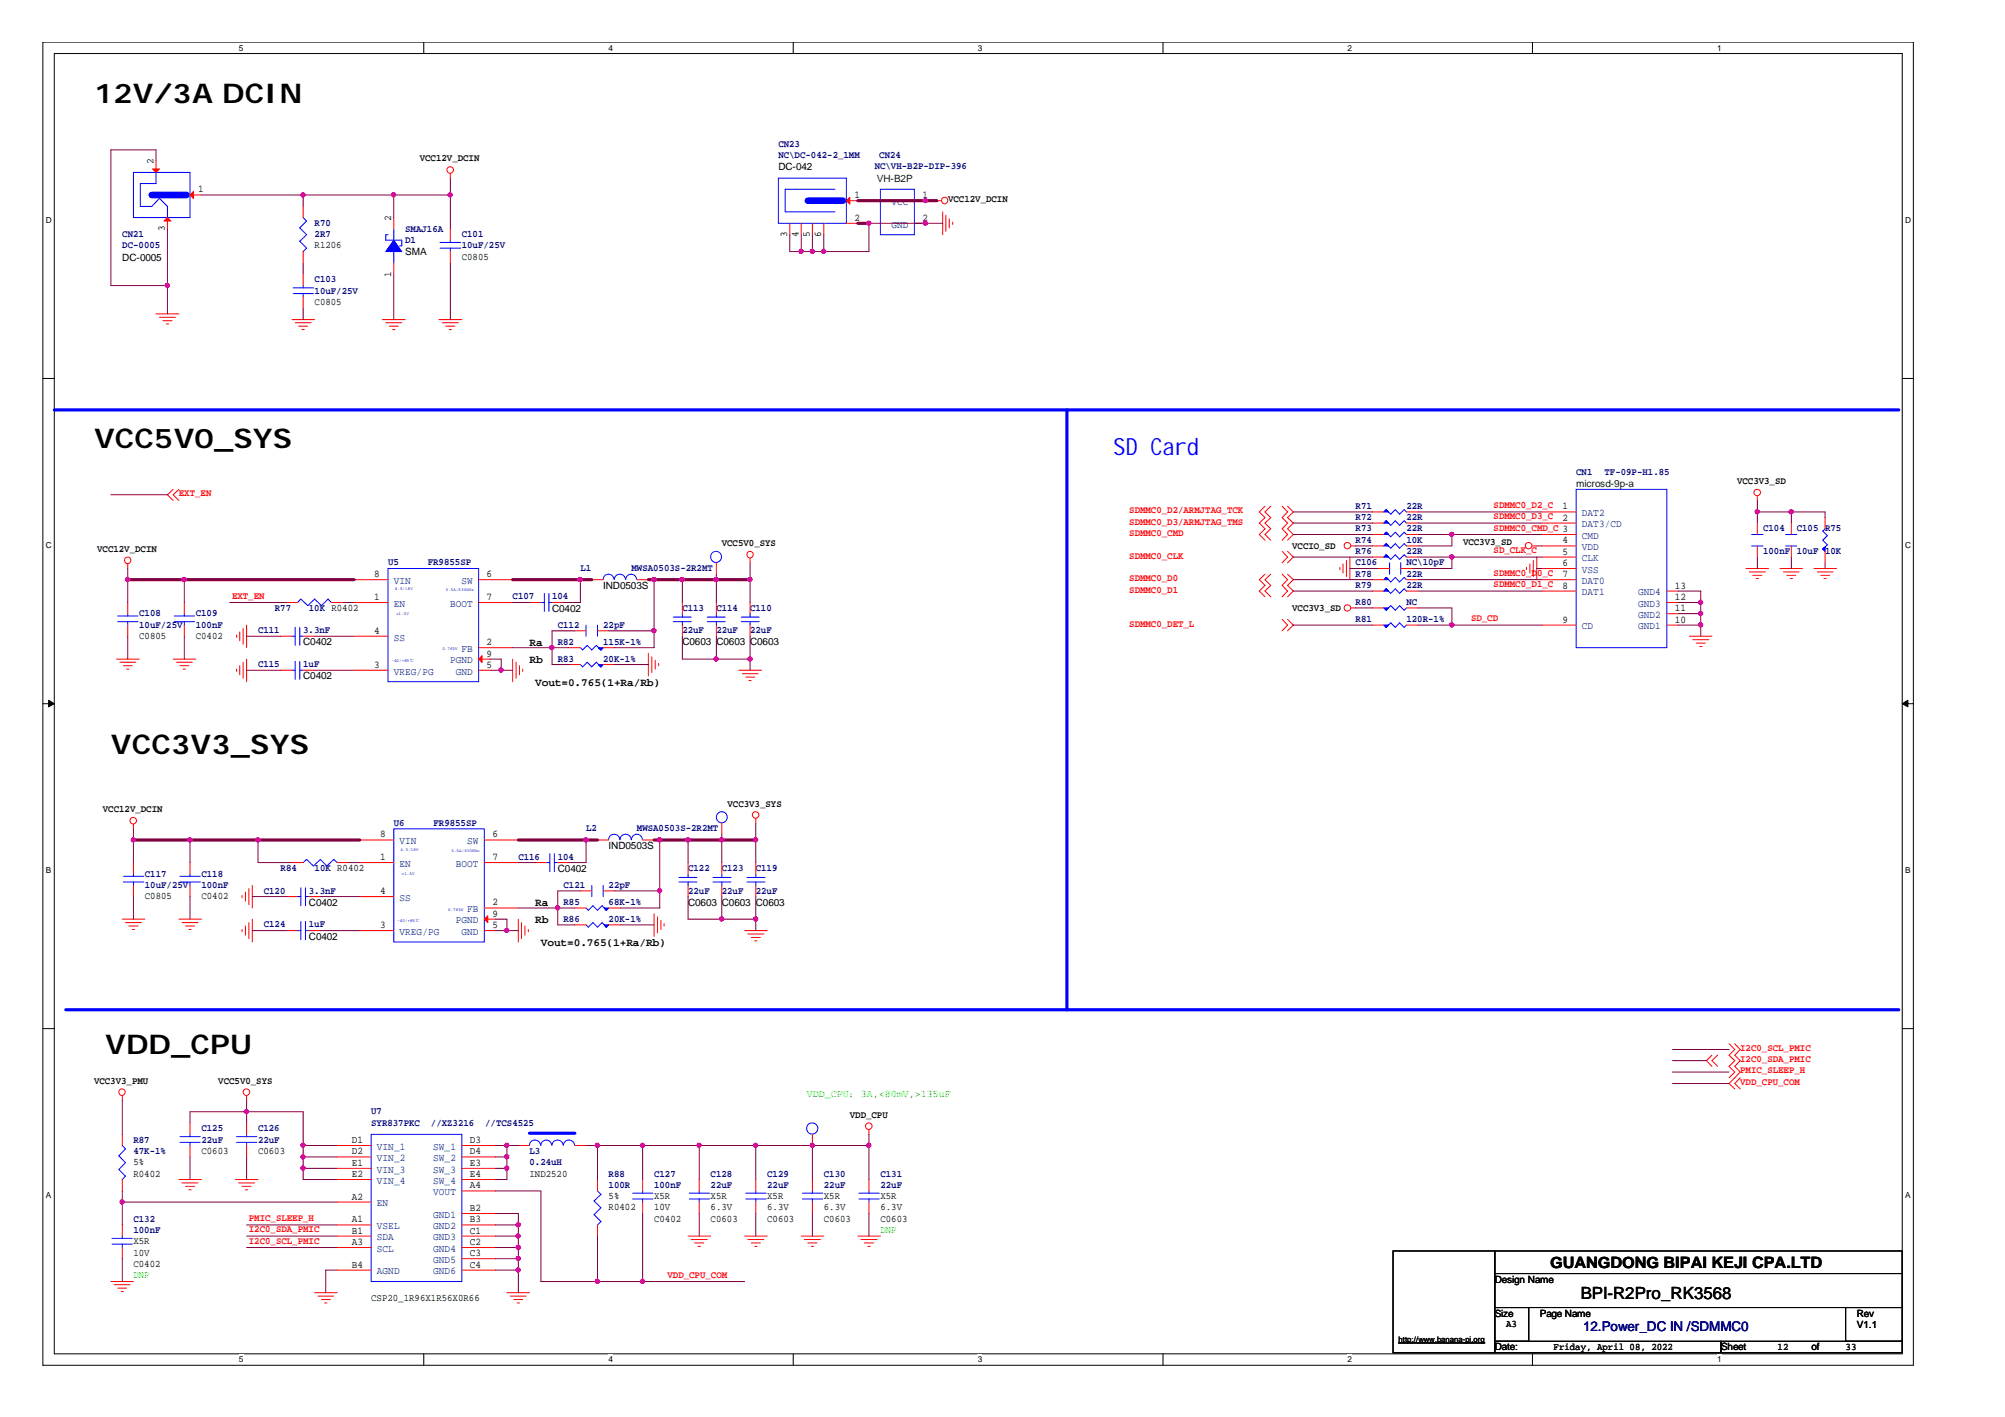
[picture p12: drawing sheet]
<svg xmlns="http://www.w3.org/2000/svg" width="297mm" height="210mm" viewBox="0 0 297 210" stroke-linecap="round" stroke-linejoin="round" font-family="sans-serif">
<path d="M6.3 6.2h277.2v196h-277.2zM8 7.9h273.8v192.6h-273.8z" fill="none" stroke="#000" stroke-width=".15"/>
<g fill="#fff">
<path d="M35.4 6.4h.6v1.4h-.6z"/>
<path d="M35.4 200.7h.6v1.4h-.6z"/>
</g>
<path d="M62.8 6.2v1.7M62.8 200.5v1.7" fill="none" stroke="#000" stroke-width=".15"/>
<g fill="#fff">
<path d="M90.1 6.4h.7v1.4h-.7z"/>
<path d="M90.1 200.7h.7v1.4h-.7z"/>
</g>
<path d="M117.5 6.2v1.7M117.5 200.5v1.7" fill="none" stroke="#000" stroke-width=".15"/>
<g fill="#fff">
<path d="M144.9 6.4h.6v1.4h-.6z"/>
<path d="M144.9 200.7h.6v1.4h-.6z"/>
</g>
<path d="M172.3 6.2v1.7M172.3 200.5v1.7" fill="none" stroke="#000" stroke-width=".15"/>
<g fill="#fff">
<path d="M199.6 6.4h.7v1.4h-.7z"/>
<path d="M199.6 200.7h.7v1.4h-.7z"/>
</g>
<path d="M227 6.2v1.7M227 200.5v1.7" fill="none" stroke="#000" stroke-width=".15"/>
<g fill="#fff">
<path d="M254.4 6.4h.6v1.4h-.6z"/>
<path d="M254.4 200.7h.6v1.4h-.6z"/>
<path d="M6.8 31.9h.8v1.4h-.8z"/>
<path d="M282.2 31.9h.9v1.4h-.9z"/>
<path d="M6.8 80.1h.8v1.4h-.8z"/>
<path d="M282.2 80.1h.9v1.4h-.9z"/>
</g>
<path d="M6.3 56.1h1.7M281.8 56.1h1.7" fill="none" stroke="#000" stroke-width=".15"/>
<g fill="#fff">
<path d="M6.8 128.2h.7v1.4h-.7z"/>
<path d="M282.2 128.2h.8v1.4h-.8z"/>
</g>
<path d="M6.3 104.2h1.7M281.8 104.2h1.7" fill="none" stroke="#000" stroke-width=".15"/>
<g fill="#000" stroke="#000" stroke-width=".15">
<path d="M7.2 103.7l.8 .5-.8 .5z" fill-rule="evenodd"/>
<path d="M281.8 104.2l.9-.5v1z" fill-rule="evenodd"/>
</g>
<g fill="#fff">
<path d="M6.8 176.4h.7v1.4h-.7z"/>
<path d="M282.2 176.4h.8v1.4h-.8z"/>
</g>
<path d="M6.3 152.4h1.7M281.8 152.4h1.7M206.4 185.3h15v15.1h-15zM221.4 185.3h60.4v3.4h-60.4zM221.4 188.7h60.4v5h-60.4zM221.4 193.7h5.1v5h-5.1zM221.4 198.7h33.6v1.7h-33.6zM255 198.7h26.8v1.7h-26.8zM273.4 193.7h8.4v5h-8.4z" fill="none" stroke="#000" stroke-width=".15"/>
<path d="M8 60.7h273.3M158.1 60.7v88.9M9.7 149.6h271.6M78.4 167.9h6.8" fill="none" stroke="#00f" stroke-width=".47"/>
<g fill="none" stroke="#f00" stroke-width=".15">
<path d="M23.1 23.8v1.7M24.8 32.2v1.7M28.2 28.9h1.6M44.9 30.6v1.6M44.9 37.3v1.7M58.3 32.2v1.7M58.3 39v1.6M66.7 25.7v.7M66.7 33.9v1.7M66.7 37.3v1.7M117 33.1v1.7M118.7 33.1v1.7"/>
<path d="M120.4 33.1v1.7M122 33.1v1.7M125.4 29.7h1.7M125.4 33.1h1.7M135.5 29.7h1.6M135.5 33.1h1.6M138.8 29.7h.7M139.7 31.4v3.4M140.1 31.9v2.4M140.6 32.4v1.4M141.1 32.9v.3M23.1 46.5h3.4"/>
<path d="M23.6 47h2.4M24.1 47.5h1.4M24.6 48h.4M43.3 47.3h3.3M43.7 47.8h2.4M44.2 48.3h1.4M44.7 48.8h.4M44.9 40.6v1.7M44.9 44v1.6M56.6 47.3h3.4M57.1 47.8h2.4M57.7 48.3h1.3"/>
<path d="M58.2 48.8h.3M65 47.3h3.4M65.5 47.8h2.4M66 48.3h1.4M66.5 48.8h.4M25.7 72.5l-.9 .8 .9 .8M26.5 72.5l-.8 .8 .8 .8M187.4 75l-.8 .8 .8 .9-.8 .8 .8 .8-.8 .9 .8 .8M188.3 75l-.9 .8 .9 .9-.9 .8 .9 .8-.9 .9 .9 .8M189.9 75l.9 .8-.9 .9 .9 .8-.9 .8 .9 .9-.9 .8M190.8 75l.8 .8-.8 .9 .8 .8-.8 .8 .8 .9-.8 .8M203.3 79.2h1.7"/>
<path d="M203.3 77.5h1.7M203.3 75.8h1.7M208.4 79.2h1.7M208.4 77.5h1.7M208.4 75.8h1.7M228.5 79.2h5M228.5 77.5h5M228.5 75.8h5M260.3 73.5v.6M260.3 77.5v1.7M265.4 77.5v1.7M270.4 76.7v1.6"/>
<path d="M17.3 97.6h3.3M17.8 98.1h2.3M18.3 98.6h1.3M18.8 99.1h.3M18.9 83.5v.7M18.9 89.3v1.6M18.9 92.6v1.6M25.7 97.6h3.3M26.2 98.1h2.3M26.7 98.6h1.3M27.1 99.1h.4M27.3 89.3v1.6"/>
<path d="M27.3 92.6v1.6M35.1 94.1v.3M35.1 99.1v.4M35.5 93.6v1.3M35.5 98.6v1.4M36 93.1v2.3M36 98.1v2.4M36.5 92.6v3.3M36.5 97.6v3.4M41.6 99.3h1.7M41.6 94.2h1.7M42.4 89.3h1.7"/>
<path d="M44.9 99.3h1.7M44.9 94.2h1.7M49.1 89.3h1.7M52.5 99.3h5M52.5 94.2h5M52.5 89.3h5M52.5 85.9h5M70.9 97.6h1.7M70.9 99.3h1.7M70.9 89.3h5M70.9 95.9h5M70.9 85.9h5"/>
<path d="M75.9 97.6v3.4M76.5 98.1v2.4M77 98.6v1.4M77.4 99.1v.4M78.4 89.3h1.7M81.8 89.3h1.7M84.3 95.9h1.7M84.3 98.4h1.7M85.2 93.4h1.6M87.7 85.9h1.7M88.5 93.4h1.7M89.4 95.9h1.6"/>
<path d="M89.4 98.4h1.6M94.4 85.9h1.7M96.1 96.8v3.3M96.6 97.3v2.3M97.1 97.8v1.3M97.6 98.3v.3M101.1 89.3v1.6M101.1 92.6v1.6M106.1 83.4v1.7M106.1 89.3v1.6M106.1 92.6v1.6M109.5 99.3h3.3"/>
<path d="M110 99.8h2.3M111.1 82.7v.7M111.1 89.3v1.6M111.1 92.6v1.6M187.4 85.1l-.8 .8 .8 .8-.8 .9 .8 .8M188.3 85.1l-.9 .8 .9 .8-.9 .9 .9 .8M189.9 81.7l.9 .8-.9 .9M189.9 85.1l.9 .8-.9 .8 .9 .9-.9 .8M189.9 91.8l.9 .8-.9 .8M190.8 81.7l.8 .8-.8 .9M190.8 85.1l.8 .8-.8 .8 .8 .9-.8 .8M190.8 91.8l.8 .8-.8 .8"/>
<path d="M198.5 84v.4M199 83.5v1.4M199.5 83v2.4M200 82.5v3.4M200.2 80.9h.6M200.2 90.1h.6M203.3 80.9h1.7M203.3 90.1h1.7M203.3 82.5h1.7M203.3 85.9h1.7M203.3 87.6h1.7M203.3 92.6h1.7"/>
<path d="M204.2 84.2h1.7M207.5 84.2h1.7M208.4 80.9h1.7M208.4 90.1h1.7M208.4 82.5h1.7M208.4 85.9h1.7M208.4 87.6h1.7M208.4 92.6h1.7M226.1 84v.4M226.7 83.5v1.4M227 80.9h.7M227.2 83v2.4"/>
<path d="M227.7 82.5v3.4M228.5 80.9h5M228.5 84.2h5M228.5 82.5h5M228.5 85.9h5M228.5 87.6h5M228.5 92.6h5M246.9 89.3h1.7M246.9 87.6h1.7M246.9 92.6h1.7M246.9 90.9h1.7M250.3 94.2h3.3"/>
<path d="M250.8 94.8h2.4M251.3 95.3h1.3M251.8 95.8h.3M258.7 84.2h3.3M259.2 84.7h2.3M259.7 85.2h1.3M260.2 85.7h.3M260.3 80.9v1.6M263.7 84.2h3.3M264.2 84.7h2.3M264.7 85.2h1.3M265.2 85.7h.4"/>
<path d="M265.4 80.9v1.6M268.7 84.2h3.4M269.2 84.7h2.4M269.7 85.2h1.4M270.2 85.7h.4M270.4 81.7v1.7M110.5 100.3h1.3M111 100.8h.3M18.1 136.2h3.4M18.6 136.7h2.4M19.1 137.2h1.3M19.6 137.7h.3"/>
<path d="M19.8 122.1v.7M19.8 127.8v1.7M19.8 131.2v1.6M26.5 136.2h3.3M27 136.7h2.3M27.5 137.2h1.3M28 137.7h.3M28.2 127.8v1.7M28.2 131.2v1.6M35.9 132.6v.4M35.9 137.7v.3M36.4 132.1v1.4"/>
<path d="M36.4 137.2v1.3M36.9 131.6v2.4M36.9 136.7v2.3M37.4 131.2v3.3M37.4 136.2v3.3M42.4 137.9h1.7M42.4 132.8h1.7M43.3 127.8h1.6M45.8 137.9h1.7M45.8 132.8h1.7M50 127.8h1.6M53.3 137.9h5"/>
<path d="M53.3 127.8h5M53.3 124.4h5M53.3 132.8h5M71.8 136.2h1.6M71.8 137.9h1.6M71.8 127.8h5M71.8 124.4h5M71.8 134.5h5M76.8 136.2v3.3M77.3 136.7v2.3M77.8 137.2v1.3M78.3 137.7v.3"/>
<path d="M79.3 127.8h1.7M82.6 127.8h1.7M85.2 134.5h1.6M85.2 137h1.6M86 132h1.7M88.5 124.4h1.7M89.4 132h1.6M90.2 134.5h1.7M90.2 137h1.7M95.2 124.4h1.7M96.9 135.4v3.3M97.4 135.8v2.4"/>
<path d="M97.9 136.3v1.4M98.4 136.8v.4M101.9 127.8v1.7M101.9 131.2v1.6M106.9 121.9v1.7M106.9 127.8v1.7M106.9 131.2v1.6M110.3 137.9h3.4M110.8 138.4h2.4M111.3 138.9h1.3M111.8 139.4h.3M112 121.3v.6"/>
<path d="M112 127.8v1.7M112 131.2v1.6M253.6 156.3l-.8 .8 .8 .9M254.5 156.3l-.9 .8 .9 .9M256.2 154.6l.8 .9-.8 .8 .8 .8-.8 .9 .8 .8-.8 .9M257 154.6l.8 .9-.8 .8 .8 .8-.8 .9 .8 .8-1.6 1.7 .8 .8M257.8 159.7l-.8 .8 .8 .8M18.1 162.3v.7M18.1 168v1.7M18.1 174.7v1.7M26.5 174.7h3.3M27 175.2h2.3"/>
<path d="M27.5 175.7h1.3M28 176.2h.3M28.2 166.3v1.7M28.2 169.7v1.7M34.9 174.7h3.3M35.3 175.2h2.4M35.9 175.7h1.3M36.4 176.2h.3M36.5 162.3v.7M36.5 166.3v1.7M36.5 169.7v1.7M50 174.7h5"/>
<path d="M50 169.7h5M50 171.4h5M50 173.1h5M50 178.1h5M68.4 174.7h5M68.4 169.7h5M68.4 171.4h5M68.4 173.1h5M68.4 179.8h5M68.4 176.4h5M76.8 169.7h1.6M85.2 169.7h1.6"/>
<path d="M88.5 174.7v1.7M95.2 174.7v1.7M95.2 178.1v1.7M103.6 174.7v1.7M103.6 178.1v1.7M112 174.7v1.7M112 178.1v1.7M120.4 168v1.7M120.4 174.7v1.7M120.4 178.1v1.7M128.7 167.4v.6M128.7 174.7v1.7"/>
<path d="M128.7 178.1v1.7M16.4 189.8h3.4M16.9 190.3h2.4M17.4 190.8h1.4M17.9 191.3h.4M18.1 181.5v1.6M18.1 184.8v1.7M46.6 191.5h3.4M47.1 192h2.3M47.6 192.5h1.3M48.1 193h.3M50 183.1h5"/>
<path d="M50 181.5h5M50 184.8h5M50 188.1h5M68.4 183.1h5M68.4 181.5h5M68.4 184.8h5M68.4 186.5h5M68.4 188.1h5M75.1 191.5h3.3M75.6 192h2.3M76.1 192.5h1.3M76.6 193h.4"/>
<path d="M88.5 181.5v1.6M101.9 183.1h3.4M102.4 183.6h2.4M102.9 184.1h1.4M103.4 184.6h.4M110.3 183.1h3.4M110.8 183.6h2.4M111.3 184.1h1.3M111.8 184.6h.3M118.7 183.1h3.3M119.2 183.6h2.3M119.7 184.1h1.3"/>
<path d="M120.2 184.6h.3M127.1 183.1h3.3M127.6 183.6h2.3M128.1 184.1h1.3M128.6 184.6h.3"/>
<circle cx="66.7" cy="25.2" r=".49"/>
<circle cx="139.9" cy="29.7" r=".48"/>
<circle cx="260.3" cy="72.9" r=".48"/>
<circle cx="18.9" cy="83" r=".48"/>
<circle cx="111.1" cy="82.2" r=".48"/>
<circle cx="199.6" cy="80.8" r=".48"/>
<circle cx="199.6" cy="90.1" r=".48"/>
<circle cx="226.5" cy="80.8" r=".48"/>
<circle cx="19.7" cy="121.6" r=".49"/>
<circle cx="111.9" cy="120.7" r=".49"/>
<circle cx="18.1" cy="161.8" r=".48"/>
<circle cx="36.5" cy="161.8" r=".49"/>
<circle cx="128.7" cy="166.8" r=".49"/>
</g>
<path d="M207.2 198.9h12.8" fill="none" stroke="#000" stroke-width=".18"/>
<g fill="none" stroke="#00f" stroke-width=".15">
<path d="M19.8 25.5h8.4v6.7h-8.4zM23.1 25.5v1.7h-2.3v3.4h1.7l1.1-1.2 1.2 1.2v1.6M44.9 32.2l.5 .5-1 1.1 1 1-1 .9 1 1.1-.5 .5M57.5 34.8h-.4v.8h2.4v.8h-.3M58.3 33.9v1.7M58.3 37.3v1.7M65.2 36.8h3M65.2 35.9h3M66.7 35.6v.3M66.7 36.8v.5M115.3 26.4h10.1v6.7h-10.1zM123.7 28h-7.4v3.4h7.4"/>
<path d="M130.4 28h5.1v6.8h-5.1zM43.4 43.5h3M43.4 42.6h3M44.9 42.3v.3M44.9 43.5v.5M205 79.2l.4-.4 .6 .7 .7-.7 .6 .7 .7-.7 .4 .4M205 77.5l.4-.4 .6 .7 .7-.7 .6 .7 .7-.7 .4 .4M205 75.8l.4-.3 .6 .7 .7-.7 .6 .7 .7-.7 .4 .3M233.5 72.5h13.4v23.4h-13.4zM259.5 79.2h1.7M264.5 79.2h1.7M270.4 78.3l-.4 .4 .7 .6-.7 .7 .7 .7-.7 .6 .4 .4"/>
<path d="M17.4 92.1h3M17.4 91.2h3M18.9 90.9v.3M18.9 92.1v.5M25.8 92.1h3M25.8 91.2h3M27.3 90.9v.3M27.3 92.1v.5M43.3 94.2h.4M43.3 99.3h.4M43.7 92.9v2.7M43.7 98v2.6"/>
<path d="M44.1 89.3l.5-.6 1 1 1-1 1 1 1-1 .5 .6M44.4 92.9v2.7M44.4 98v2.6M44.4 94.2h.5M44.4 99.3h.5M57.5 84.2h13.4v16.8h-13.4zM80.1 89.3h.5M80.6 87.9v2.7M81.3 87.9v2.7M81.3 89.3h.5M86 95.9l.3 .4 .7-.7 .7 .7 .6-.7 .7 .7 .4-.4M86 98.4l.3 .4 .7-.7 .7 .7 .6-.7 .7 .7 .4-.4"/>
<path d="M86.8 92.6v1.6M88.5 92.6v1.6M89.4 85.8a.81 .81 0 0 1 .8-.7 .81 .81 0 0 1 .8 .7M91 85.8a.83 .83 0 0 1 .8-.7 .83 .83 0 0 1 .9 .7M92.7 85.8a.81 .81 0 0 1 .8-.7 .81 .81 0 0 1 .8 .7M99.7 92.1h2.7M99.7 91.4h2.7M101.1 90.9v.5M101.1 92.1v.5M104.8 92.1h2.6M104.8 91.4h2.6M106.1 90.9v.5"/>
<path d="M106.1 92.1v.5M109.8 92.1h2.7M109.8 91.4h2.7M111.1 90.9v.5M111.1 92.1v.5M205 82.5l.4-.3 .6 .7 .7-.7 .6 .7 .7-.7 .4 .3M205 87.6l.4-.4 .6 .7 .7-.7 .6 .7 .7-.7 .4 .4M205 80.9l.4-.4 .6 .7 .7-.7 .6 .7 .7-.7 .4 .4M205 90.1l.4 .3 .6-.7 .7 .7 .6-.7 .7 .7 .4-.3M205 85.9l.4-.4 .6 .7 .7-.7 .6 .7 .7-.7 .4 .4M205 92.6l.4 .3 .6-.6 .7 .6 .6-.6 .7 .6 .4-.3M205.9 83.4v1.7"/>
<path d="M207.5 83.4v1.7M259.5 80.9h1.7M264.5 80.9h1.7M18.3 130.7h3M18.3 129.8h3M19.8 129.5v.3M19.8 130.7v.5M26.7 130.7h3M26.7 129.8h3M28.2 129.5v.3M28.2 130.7v.5M44.1 132.8h.5"/>
<path d="M44.1 137.9h.5M44.6 131.5v2.7M44.6 136.5v2.7M44.9 127.8l.5-.5 1 1 1.1-1 .9 1 1-1 .6 .5M45.3 131.5v2.7M45.3 136.5v2.7M45.3 132.8h.5M45.3 137.9h.5M58.3 122.8h13.5v16.7h-13.5zM81 127.8h.4M81.4 126.5v2.6M82.1 126.5v2.6"/>
<path d="M82.1 127.8h.5M86.8 137l.4 .3 .6-.6 .7 .6 .7-.6 .6 .6 .4-.3M86.8 134.5l.4 .3 .6-.6 .7 .6 .7-.6 .6 .6 .4-.3M87.7 131.2v1.6M89.4 131.2v1.6M90.2 124.4a.83 .83 0 0 1 .8-.8 .83 .83 0 0 1 .8 .8M91.9 124.4a.83 .83 0 0 1 .8-.8 .83 .83 0 0 1 .8 .8M93.6 124.4a.8 .8 0 0 1 .8-.8 .8 .8 0 0 1 .8 .8M100.6 130h2.7M100.6 130.7h2.7M101.9 129.5v.5M101.9 130.7v.5"/>
<path d="M105.6 130h2.7M105.6 130.7h2.7M106.9 129.5v.5M106.9 130.7v.5M110.7 130h2.6M110.7 130.7h2.6M112 129.5v.5M112 130.7v.5M18.1 169.7l.5 .5-1 1 1 1-1 1 1 1-.5 .5M26.7 169.2h3M26.7 168.4h3M28.2 168v.4"/>
<path d="M28.2 169.2v.5M35.1 169.2h3M35.1 168.4h3M36.5 168v.4M36.5 169.2v.5M55 168h13.4v21.8h-13.4zM78.4 169.6a.83 .83 0 0 1 .9-.7 .83 .83 0 0 1 .8 .7M80.1 169.6a.81 .81 0 0 1 .8-.7 .81 .81 0 0 1 .8 .7M81.8 169.6a.83 .83 0 0 1 .8-.7 .83 .83 0 0 1 .8 .7M83.5 169.6a.83 .83 0 0 1 .8-.7 .83 .83 0 0 1 .8 .7M88.5 176.4l.5 .5-1 1 1 1-1 1 1 1-.5 .6M93.7 177.6h3"/>
<path d="M93.7 176.8h3M95.2 176.4v.4M95.2 177.6v.5M102.1 177.6h3M102.1 176.8h3M103.6 176.4v.4M103.6 177.6v.5M110.5 177.6h3M110.5 176.8h3M112 176.4v.4M112 177.6v.5M118.9 177.6h3"/>
<path d="M118.9 176.8h3M120.4 176.4v.4M120.4 177.6v.5M127.3 177.6h3M127.3 176.8h3M128.7 176.4v.4M128.7 177.6v.5M16.6 184.3h3M16.6 183.4h3M18.1 183.1v.3M18.1 184.3v.5"/>
<circle cx="106.1" cy="82.5" r=".82"/>
<circle cx="106.9" cy="121.1" r=".82"/>
<circle cx="120.3" cy="167.2" r=".83"/>
</g>
<g fill="#00f" stroke="#00f" stroke-width=".15">
<path d="M205.4 82.2l.3 .3h-.7l.4-.3 .3 .3z" fill-rule="evenodd"/>
<path d="M205 79.2l.4-.4 .3 .4-.3-.4 .3 .4z" fill-rule="evenodd"/>
<path d="M58.3 35.6l1.2 1.7h-2.4z" fill-rule="evenodd"/>
<path d="M205.4 87.2l.3 .4h-.7l.4-.4 .3 .4z" fill-rule="evenodd"/>
<path d="M88.7 95.9h.7l-.4 .4z" fill-rule="evenodd"/>
<path d="M205.4 77.1l.3 .4h-.7l.4-.4 .3 .4z" fill-rule="evenodd"/>
<path d="M205 75.8l.4-.3 .3 .3-.3-.3 .3 .3z" fill-rule="evenodd"/>
<path d="M205 80.9l.4-.4 .3 .4-.3-.4 .3 .4z" fill-rule="evenodd"/>
<path d="M89.5 137h.7l-.4 .3z" fill-rule="evenodd"/>
<path d="M205 90.1h.7l-.3 .3 .3-.3-.3 .3z" fill-rule="evenodd"/>
<path d="M205 85.9l.4-.4 .3 .4-.3-.4 .3 .4z" fill-rule="evenodd"/>
<path d="M270 81.3l.4-.3v.7l-.4-.4 .4-.3z" fill-rule="evenodd"/>
<path d="M205 92.6h.7l-.3 .3 .3-.3-.3 .3z" fill-rule="evenodd"/>
<path d="M89.5 134.5h.7l-.4 .3z" fill-rule="evenodd"/>
<path d="M88.7 98.4h.7l-.4 .4z" fill-rule="evenodd"/>
</g>
<g fill="#f00" stroke="#f00" stroke-width=".15">
<path d="M70.9 97.6l.5-.5v1z" fill-rule="evenodd"/>
<path d="M22.6 25h1l-.5 .5z" fill-rule="evenodd"/>
<path d="M28.7 28.4v1l-.5-.5z" fill-rule="evenodd"/>
<path d="M24.3 32.7l.5-.5 .5 .5z" fill-rule="evenodd"/>
<path d="M71.8 136.2l.5-.5v1z" fill-rule="evenodd"/>
<path d="M125.4 29.7l.5-.5v1z" fill-rule="evenodd"/>
</g>
<path d="M22.5 28.9h5.1M119.7 29.7h5.2" fill="none" stroke="#00f" stroke-width=".97"/>
<g fill="none" stroke="#800040" stroke-width=".15">
<path d="M23.1 23.8v-1.6h-6.7v20.1h8.4M24.8 33.9v12.6M29.8 28.9h36.9M44.9 28.9v1.7M44.9 39v1.6M58.3 28.9v3.3M66.7 26.4v7.5M66.7 39v8.3M118.7 34.8v2.5M120.4 34.8v2.5M122 34.8v2.5M139.7 33.1h-11v4.2h-11.7v-2.5"/>
<path d="M44.9 45.6v1.7M58.3 40.6v6.7M16.4 73.3h8.4M191.6 75.8h11.7M191.6 77.5h11.7M191.6 79.2h11.7M210.1 75.8h18.4M210.1 77.5h18.4M210.1 79.2h18.4M215.1 79.2v1.7h-5M260.3 74.1v3.4M260.3 75.8h10.1v.9"/>
<path d="M265.4 75.8v1.7M18.9 84.2v5.1M18.9 94.2v3.4M27.3 85.9v3.4M27.3 94.2v3.4M34 89.3h8.4M36.5 94.2h5.1M36.5 99.3h5.1M46.6 94.2h5.9M46.6 99.3h5.9M50.8 89.3h1.7M72.6 97.6h1.7v1.7"/>
<path d="M72.6 99.3h3.3M75.9 89.3h2.5M75.9 95.9h8.4M85.2 93.4h-3.4v5h2.5M86 85.9v3.4h-2.5M90.2 93.4h6.7M91 98.4h5.1M96.9 85.9v10h-5.9M101.1 85.9v3.4M101.1 94.2v3.4h10M106.1 85.1v4.2M106.1 94.2v3.4"/>
<path d="M111.1 83.4v5.9M111.1 94.2v5.1M191.6 82.5h11.7M191.6 85.9h11.7M191.6 87.6h11.7M191.6 92.6h11.7M200 84.2h4.2M200.8 80.9h2.5M200.8 90.1h2.5M210.1 90.1h5v2.5M210.1 82.5h18.4M210.1 85.9h18.4"/>
<path d="M210.1 87.6h18.4M210.1 92.6h18.4M215.1 82.5v1.7h-5.9M227.7 80.9h.8M227.7 84.2h.8M248.6 89.3h3.4M248.6 87.6h3.4v6.6M248.6 90.9h3.4M248.6 92.6h3.4M260.3 82.5v1.7M265.4 82.5v1.7M270.4 83.4v.8"/>
<path d="M19.8 122.8v5M19.8 132.8v3.4M28.2 124.4v3.4M28.2 132.8v3.4M37.4 132.8h5M37.4 137.9h5M38.2 124.4v3.4h5.1M47.5 132.8h5.8M47.5 137.9h5.8M51.6 127.8h1.7M73.4 136.2h1.7v1.7M73.4 137.9h3.4"/>
<path d="M76.8 127.8h2.5M76.8 134.5h8.4M86 132h-3.4v5h2.6M86.8 124.4v3.4h-2.5M91 132h6.7M91.9 137h5M97.7 124.4v10.1h-5.8M101.9 124.4v3.4M101.9 132.8v3.4h10.1M106.9 123.6v4.2M106.9 132.8v3.4M112 121.9v5.9"/>
<path d="M112 132.8v5.1M247.8 155.5h8.4M247.8 157.1h5M247.8 158.8h8.4M18.1 163v5M18.1 176.4v5.1M18.1 178.1h31.9M28.2 166.3v-1.6h16.7v10h5.1M28.2 171.4v3.3M36.5 163v3.3M36.5 171.4v3.3M44.9 169.7h5.1"/>
<path d="M44.9 171.4h5.1M44.9 173.1h5.1M73.4 169.7h3.4M73.4 171.4h1.7M73.4 173.1h1.7M73.4 176.4h6.7v13.4h30.2M73.4 179.8h3.4v11.7M75.1 169.7v5h-1.7M86.8 169.7h41.9M88.5 169.7v5M95.2 169.7v5M95.2 179.8v10"/>
<path d="M103.6 169.7v5M103.6 179.8v3.3M112 169.7v5M112 179.8v3.3M120.4 169.7v5M120.4 179.8v3.3M128.7 168v6.7M128.7 179.8v3.3M247.8 160.5h8.4M18.1 186.5v3.3M36.5 181.5h13.5M36.5 183.1h13.5"/>
<path d="M36.5 184.8h13.5M50 188.1h-1.7v3.4M73.4 181.5h3.4M73.4 183.1h3.4M73.4 184.8h3.4M73.4 186.5h3.4M73.4 188.1h3.4M88.5 183.1v6.7"/>
</g>
<g fill="#f0f" stroke="#f0f" stroke-width=".15">
<circle cx="44.9" cy="28.9" r=".32"/>
<circle cx="58.3" cy="28.9" r=".32"/>
<circle cx="66.7" cy="28.9" r=".32"/>
<circle cx="24.8" cy="42.3" r=".32"/>
<circle cx="36.5" cy="164.7" r=".32"/>
<circle cx="44.9" cy="169.7" r=".32"/>
<circle cx="75.1" cy="171.4" r=".32"/>
<circle cx="75.1" cy="169.7" r=".32"/>
<circle cx="95.2" cy="169.7" r=".32"/>
<circle cx="88.5" cy="169.7" r=".32"/>
<circle cx="103.6" cy="169.7" r=".32"/>
<circle cx="111.9" cy="169.7" r=".32"/>
<circle cx="120.3" cy="169.7" r=".32"/>
<circle cx="44.9" cy="171.4" r=".32"/>
<circle cx="44.9" cy="173" r=".32"/>
<circle cx="75.1" cy="173" r=".32"/>
<circle cx="18.1" cy="178" r=".32"/>
<circle cx="76.8" cy="181.4" r=".32"/>
<circle cx="76.8" cy="184.8" r=".32"/>
<circle cx="76.8" cy="183.1" r=".32"/>
<circle cx="76.8" cy="186.4" r=".32"/>
<circle cx="76.8" cy="188.1" r=".32"/>
<circle cx="95.2" cy="189.8" r=".32"/>
<circle cx="88.5" cy="189.8" r=".32"/>
<circle cx="128.7" cy="169.7" r=".32"/>
<circle cx="18.9" cy="85.8" r=".32"/>
<circle cx="27.3" cy="85.8" r=".32"/>
<circle cx="86" cy="85.8" r=".32"/>
<circle cx="101.1" cy="85.8" r=".32"/>
<circle cx="96.9" cy="85.8" r=".32"/>
<circle cx="111.1" cy="85.8" r=".32"/>
<circle cx="106.1" cy="85.8" r=".32"/>
<circle cx="96.9" cy="93.4" r=".32"/>
<circle cx="81.8" cy="95.9" r=".32"/>
<circle cx="74.2" cy="99.3" r=".32"/>
<circle cx="106.1" cy="97.6" r=".32"/>
<circle cx="111.1" cy="97.6" r=".32"/>
<circle cx="28.1" cy="124.4" r=".32"/>
<circle cx="19.7" cy="124.4" r=".32"/>
<circle cx="38.2" cy="124.4" r=".32"/>
<circle cx="86.8" cy="124.4" r=".32"/>
<circle cx="97.7" cy="131.9" r=".32"/>
<circle cx="97.7" cy="124.4" r=".32"/>
<circle cx="101.9" cy="124.4" r=".32"/>
<circle cx="111.9" cy="124.4" r=".32"/>
<circle cx="106.9" cy="124.4" r=".32"/>
<circle cx="82.6" cy="134.5" r=".32"/>
<circle cx="111.9" cy="136.1" r=".32"/>
<circle cx="106.9" cy="136.1" r=".32"/>
<circle cx="75.1" cy="137.8" r=".32"/>
<circle cx="260.3" cy="75.8" r=".32"/>
<circle cx="265.4" cy="75.8" r=".32"/>
<circle cx="215.1" cy="79.2" r=".32"/>
<circle cx="215.1" cy="82.5" r=".32"/>
<circle cx="251.9" cy="89.2" r=".32"/>
<circle cx="251.9" cy="90.9" r=".32"/>
<circle cx="215.1" cy="92.6" r=".32"/>
<circle cx="251.9" cy="92.6" r=".32"/>
<circle cx="137.1" cy="29.7" r=".32"/>
<circle cx="128.7" cy="33" r=".32"/>
<circle cx="137.1" cy="33" r=".32"/>
<circle cx="118.7" cy="37.2" r=".32"/>
<circle cx="120.3" cy="37.2" r=".32"/>
<circle cx="122" cy="37.2" r=".32"/>
</g>
<path d="M127.1 29.7h11.7M127.1 33.1h1.6M18.9 85.9h33.6M75.9 85.9h11.8M96.1 85.9h15M19.8 124.4h33.5M76.8 124.4h11.7M96.9 124.4h15.1" fill="none" stroke="#800040" stroke-width=".47"/>
<g font-size="4">
<text x="13.9" y="15.3">12V/3A DCIN</text>
<text x="13.9" y="66.4">VCC5V0_SYS</text>
<text x="16.4" y="111.7">VCC3V3_SYS</text>
<text x="15.6" y="156.1">VDD_CPU</text>
</g>
<text font-size="3.5" fill="#00f" x="165" y="67.5">SD Card</text>
<text font-size="2.5" x="234.2" y="192.4">BPI-R2Pro_RK3568</text>
<text font-size="2.3" x="229.7" y="187.8">GUANGDONG BIPAI KEJI CPA.LTD</text>
<text font-size="2" fill="#000080" x="234.5" y="197.2">12.Power_DC IN /SDMMC0</text>
<g font-size="1.7">
<text x="78.4" y="95.7">Ra</text>
<text x="78.4" y="98.2">Rb</text>
<text x="79.3" y="101.6">Vout=0.765(1+Ra/Rb)</text>
<text x="79.3" y="134.3">Ra</text>
<text x="79.3" y="136.8">Rb</text>
<text x="80.1" y="140.1">Vout=0.765(1+Ra/Rb)</text>
</g>
<g font-size="1.5">
<text x="62.2" y="23.9">VCC12V_DCIN</text>
<text x="22.7" y="24.4" transform="rotate(-90 22.7 24.4)">2</text>
<text x="29.3" y="28.5">1</text>
<text x="115.3" y="25.2">DC-042</text>
<text x="126.6" y="29.4">1</text>
<text x="136.7" y="29.4">1</text>
<text x="140.5" y="29.9">VCC12V_DCIN</text>
<text x="24.4" y="34.3" transform="rotate(-90 24.4 34.3)">3</text>
<text x="58" y="32.7" transform="rotate(-90 58 32.7)">2</text>
<text x="116.6" y="35.1" transform="rotate(-90 116.6 35.1)">3</text>
<text x="118.3" y="35.1" transform="rotate(-90 118.3 35.1)">4</text>
<text x="120" y="35.1" transform="rotate(-90 120 35.1)">5</text>
<text x="121.7" y="35.1" transform="rotate(-90 121.7 35.1)">6</text>
<text x="126.6" y="32.7">2</text>
<text x="136.7" y="32.7">2</text>
<text x="18.1" y="38.6">DC-0005</text>
<text x="46.6" y="36.8">R1206</text>
<text x="58" y="41" transform="rotate(-90 58 41)">1</text>
<text x="60" y="37.8">SMA</text>
<text x="68.4" y="38.5">C0805</text>
<text x="46.6" y="45.2">C0805</text>
<text x="257.3" y="71.7">VCC3V3_SD</text>
<text x="231.5" y="75.5">1</text>
<text x="231.5" y="77.1">2</text>
<text x="14.4" y="81.8">VCC12V_DCIN</text>
<text x="106.9" y="80.9">VCC5V0_SYS</text>
<text x="191.4" y="81.3">VCCIO_SD</text>
<text x="216.7" y="80.7">VCC3V3_SD</text>
<text x="231.5" y="80.5">4</text>
<text x="231.5" y="82.1">5</text>
<text x="231.5" y="83.8">6</text>
<text x="55.5" y="88.9">1</text>
<text x="55.5" y="85.5">8</text>
<text x="72.1" y="85.5">6</text>
<text x="72.1" y="88.9">7</text>
<text x="89.4" y="87.2">IND0503S</text>
<text x="231.5" y="85.5">7</text>
<text x="231.5" y="87.2">8</text>
<text x="248.1" y="88.9">12</text>
<text x="248.1" y="87.2">13</text>
<text x="20.6" y="94.7">C0805</text>
<text x="29" y="94.7">C0402</text>
<text x="44.9" y="95.6">C0402</text>
<text x="55.5" y="93.9">4</text>
<text x="72.1" y="95.6">2</text>
<text x="81.8" y="90.6">C0402</text>
<text x="101.1" y="95.6">C0603</text>
<text x="106.1" y="95.6">C0603</text>
<text x="111.1" y="95.6">C0603</text>
<text x="191.4" y="90.5">VCC3V3_SD</text>
<text x="231.5" y="92.2">9</text>
<text x="248.1" y="92.2">10</text>
<text x="248.1" y="90.5">11</text>
<text x="44.9" y="100.6">C0402</text>
<text x="55.5" y="98.9">3</text>
<text x="72.1" y="98.9">5</text>
<text x="72.1" y="97.3">9</text>
<text x="107.8" y="119.5">VCC3V3_SYS</text>
<text x="15.2" y="120.3">VCC12V_DCIN</text>
<text x="56.3" y="124.1">8</text>
<text x="72.9" y="124.1">6</text>
<text x="90.2" y="125.8">IND0503S</text>
<text x="56.3" y="127.4">1</text>
<text x="72.9" y="127.4">7</text>
<text x="82.6" y="129.1">C0402</text>
<text x="21.5" y="133.2">C0805</text>
<text x="29.8" y="133.2">C0402</text>
<text x="45.8" y="134.2">C0402</text>
<text x="56.3" y="137.5">3</text>
<text x="56.3" y="132.4">4</text>
<text x="72.9" y="134.1">2</text>
<text x="72.9" y="137.5">5</text>
<text x="72.9" y="135.8">9</text>
<text x="101.9" y="134.2">C0603</text>
<text x="106.9" y="134.2">C0603</text>
<text x="112" y="134.2">C0603</text>
<text x="45.8" y="139.2">C0402</text>
<text x="13.9" y="160.5">VCC3V3_PMU</text>
<text x="32.3" y="160.5">VCC5V0_SYS</text>
<text x="125.9" y="165.6">VDD_CPU</text>
<text x="19.8" y="172.6">5%</text>
<text x="29.8" y="170.9">C0603</text>
<text x="38.2" y="170.9">C0603</text>
<text x="52.1" y="169.3">D1</text>
<text x="52.1" y="171">D2</text>
<text x="52.1" y="172.7">E1</text>
<text x="69.6" y="169.3">D3</text>
<text x="69.6" y="171">D4</text>
<text x="69.6" y="172.7">E3</text>
<text x="19.8" y="174.3">R0402</text>
<text x="52.1" y="174.3">E2</text>
<text x="52.1" y="177.7">A2</text>
<text x="69.6" y="174.3">E4</text>
<text x="69.6" y="179.4">B2</text>
<text x="69.6" y="176">A4</text>
<text x="78.4" y="174.3">IND2520</text>
<text x="90.2" y="179.3">R0402</text>
<text x="90.2" y="177.6">5%</text>
<text x="96.9" y="177.6">X5R</text>
<text x="96.9" y="179.3">10V</text>
<text x="105.3" y="177.6">X5R</text>
<text x="105.3" y="179.3">6.3V</text>
<text x="113.7" y="177.6">X5R</text>
<text x="113.7" y="179.3">6.3V</text>
<text x="122" y="177.6">X5R</text>
<text x="122" y="179.3">6.3V</text>
<text x="130.4" y="177.6">X5R</text>
<text x="130.4" y="179.3">6.3V</text>
<text x="19.8" y="184.3">X5R</text>
<text x="52.1" y="181.1">A1</text>
<text x="52.1" y="182.7">B1</text>
<text x="52.1" y="184.4">A3</text>
<text x="69.6" y="181.1">B3</text>
<text x="69.6" y="182.7">C1</text>
<text x="69.6" y="184.4">C2</text>
<text x="96.9" y="181">C0402</text>
<text x="105.3" y="181">C0603</text>
<text x="113.7" y="181">C0603</text>
<text x="122" y="181">C0603</text>
<text x="130.4" y="181">C0603</text>
<text x="19.8" y="187.7">C0402</text>
<text x="19.8" y="186">10V</text>
<text x="52.1" y="187.8">B4</text>
<text x="69.6" y="186.1">C3</text>
<text x="69.6" y="187.8">C4</text>
<text x="221.4" y="190">Design Name</text>
<text x="55" y="192.7">CSP20_1R96X1R56X0R66</text>
<text x="221.4" y="195">Size</text>
<text x="223.1" y="196.6">A3</text>
<text x="228.1" y="195">Page Name</text>
<text x="275.1" y="195">Rev</text>
<text x="275.1" y="196.7">V1.1</text>
<text x="221.4" y="200">Date:</text>
<text x="230.2" y="199.9">Friday, April 08, 2022</text>
<text x="255" y="200">Sheet</text>
<text x="263.4" y="199.9">12</text>
<text x="268.4" y="200">of</text>
<text x="273.4" y="199.9">33</text>
</g>
<g font-size="1.5" fill="#000080">
<text x="115.3" y="21.7">CN23</text>
<text x="115.3" y="23.4">NC\DC-042-2_1MM</text>
<text x="130.3" y="23.4">CN24</text>
<text x="129.6" y="25.1">NC\VH-B2P-DIP-396</text>
<text x="18.1" y="35.2">CN21</text>
<text x="46.6" y="33.5">R70</text>
<text x="46.6" y="35.2">2R7</text>
<text x="60" y="36">D1</text>
<text x="60" y="34.3">SMAJ16A</text>
<text x="68.4" y="35.2">C101</text>
<text x="18.1" y="36.8">DC-0005</text>
<text x="46.6" y="41.8">C103</text>
<text x="68.4" y="36.8">10uF/25V</text>
<text x="46.6" y="43.5">10uF/25V</text>
<text x="233.5" y="70.3">CN1</text>
<text x="237.7" y="70.3">TF-09P-H1.85</text>
<text x="200.8" y="77.1">R72</text>
<text x="200.8" y="75.4">R71</text>
<text x="208.4" y="77.1">22R</text>
<text x="208.4" y="75.4">22R</text>
<text x="57.5" y="83.7">U5</text>
<text x="63.4" y="83.7">FR9855SP</text>
<text x="200.8" y="82.1">R76</text>
<text x="200.8" y="83.7">C106</text>
<text x="200.8" y="78.7">R73</text>
<text x="200.8" y="80.4">R74</text>
<text x="208.4" y="82.1">22R</text>
<text x="208.4" y="83.7">NC\10pF</text>
<text x="208.4" y="78.7">22R</text>
<text x="208.4" y="80.4">10K</text>
<text x="261.2" y="78.7">C104</text>
<text x="261.2" y="82.1">100nF 10uF 10K</text>
<text x="266.2" y="78.7">C105 R75</text>
<text x="75.9" y="88.8">C107</text>
<text x="81.8" y="88.8">104</text>
<text x="86" y="84.6">L1</text>
<text x="93.6" y="84.6">MWSA0503S-2R2MT</text>
<text x="200.8" y="87.1">R79</text>
<text x="200.8" y="89.6">R80</text>
<text x="200.8" y="85.4">R78</text>
<text x="208.4" y="87.1">22R</text>
<text x="208.4" y="89.6">NC</text>
<text x="208.4" y="85.4">22R</text>
<text x="20.6" y="91.3">C108</text>
<text x="20.6" y="93">10uF/25V</text>
<text x="29" y="91.3">C109</text>
<text x="29" y="93">100nF</text>
<text x="38.2" y="93.8">C111</text>
<text x="40.7" y="90.5">R77</text>
<text x="44.9" y="93.8">3.3nF</text>
<text x="45.8" y="90.5">10K R0402</text>
<text x="82.6" y="95.5">R82</text>
<text x="82.6" y="93">C112</text>
<text x="89.4" y="95.5">115K-1%</text>
<text x="89.4" y="93">22pF</text>
<text x="101.1" y="90.5">C113</text>
<text x="101.1" y="93.8">22uF</text>
<text x="106.1" y="90.5">C114</text>
<text x="106.1" y="93.8">22uF</text>
<text x="111.1" y="90.5">C110</text>
<text x="111.1" y="93.8">22uF</text>
<text x="200.8" y="92.1">R81</text>
<text x="208.4" y="92.1">120R-1%</text>
<text x="38.2" y="98.9">C115</text>
<text x="44.9" y="98.9">1uF</text>
<text x="82.6" y="98">R83</text>
<text x="89.4" y="98">20K-1%</text>
<text x="58.3" y="122.3">U6</text>
<text x="64.2" y="122.3">FR9855SP</text>
<text x="86.8" y="123.2">L2</text>
<text x="94.4" y="123.2">MWSA0503S-2R2MT</text>
<text x="21.5" y="129.9">C117</text>
<text x="21.5" y="131.5">10uF/25V</text>
<text x="29.8" y="129.9">C118</text>
<text x="29.8" y="131.5">100nF</text>
<text x="41.6" y="129">R84</text>
<text x="46.6" y="129">10K R0402</text>
<text x="76.8" y="127.4">C116</text>
<text x="82.6" y="127.4">104</text>
<text x="83.5" y="131.5">C121</text>
<text x="90.2" y="131.5">22pF</text>
<text x="101.9" y="129">C122</text>
<text x="106.9" y="129">C123</text>
<text x="112" y="129">C119</text>
<text x="39.1" y="132.4">C120</text>
<text x="39.1" y="137.4">C124</text>
<text x="45.8" y="132.4">3.3nF</text>
<text x="45.8" y="137.4">1uF</text>
<text x="83.5" y="136.6">R86</text>
<text x="83.5" y="134">R85</text>
<text x="90.2" y="136.6">20K-1%</text>
<text x="90.2" y="134">68K-1%</text>
<text x="101.9" y="132.4">22uF</text>
<text x="106.9" y="132.4">22uF</text>
<text x="112" y="132.4">22uF</text>
<text x="29.8" y="167.6">C125</text>
<text x="38.2" y="167.6">C126</text>
<text x="55" y="165.1">U7</text>
<text x="55" y="166.7">SYR837PKC</text>
<text x="63.8" y="166.7">//XZ3216</text>
<text x="71.9" y="166.7">//TCS4525</text>
<text x="19.8" y="169.3">R87</text>
<text x="19.8" y="170.9">47K-1%</text>
<text x="29.8" y="169.3">22uF</text>
<text x="38.2" y="169.3">22uF</text>
<text x="78.4" y="170.9">L3</text>
<text x="78.4" y="172.6">0.24uH</text>
<text x="90.2" y="174.3">R88</text>
<text x="90.2" y="176">100R</text>
<text x="96.9" y="174.3">C127</text>
<text x="96.9" y="176">100nF</text>
<text x="105.3" y="174.3">C128</text>
<text x="105.3" y="176">22uF</text>
<text x="113.7" y="174.3">C129</text>
<text x="113.7" y="176">22uF</text>
<text x="122" y="174.3">C130</text>
<text x="122" y="176">22uF</text>
<text x="130.4" y="174.3">C131</text>
<text x="130.4" y="176">22uF</text>
<text x="19.8" y="181">C132</text>
<text x="19.8" y="182.7">100nF</text>
</g>
<g font-size="1.5" fill="#004000">
<text x="129.9" y="26.9">VH-B2P</text>
<text x="233.5" y="72.2">microsd-9p-a</text>
</g>
<g font-size="1.5" fill="#004080">
<text x="132.1" y="33.7">GND</text>
<text x="132.1" y="30.4">VCC</text>
<text x="234.4" y="76.5">DAT2</text>
<text x="234.4" y="78.1">DAT3/CD</text>
<text x="234.4" y="79.8">CMD</text>
<text x="234.4" y="81.5">VDD</text>
<text x="234.4" y="83.2">CLK</text>
<text x="58.3" y="89.9">EN</text>
<text x="58.3" y="86.5">VIN</text>
<text x="66.7" y="89.9">BOOT</text>
<text x="68.4" y="86.5">SW</text>
<text x="234.4" y="84.9">VSS</text>
<text x="234.4" y="86.5">DAT0</text>
<text x="234.4" y="88.2">DAT1</text>
<text x="242.7" y="89.9">GND3</text>
<text x="242.7" y="88.2">GND4</text>
<text x="58.3" y="94.9">SS</text>
<text x="234.4" y="93.2">CD</text>
<text x="242.7" y="93.2">GND1</text>
<text x="242.7" y="91.5">GND2</text>
<text x="58.3" y="99.9">VREG/PG</text>
<text x="66.7" y="98.3">PGND</text>
<text x="67.5" y="99.9">GND</text>
<text x="68.4" y="96.6">FB</text>
<text x="59.2" y="125.1">VIN</text>
<text x="69.2" y="125.1">SW</text>
<text x="59.2" y="128.4">EN</text>
<text x="67.5" y="128.4">BOOT</text>
<text x="59.2" y="133.4">SS</text>
<text x="67.5" y="136.8">PGND</text>
<text x="69.2" y="135.1">FB</text>
<text x="59.2" y="138.5">VREG/PG</text>
<text x="68.4" y="138.5">GND</text>
<text x="55.8" y="170.3">VIN_1</text>
<text x="55.8" y="172">VIN_2</text>
<text x="55.8" y="173.7">VIN_3</text>
<text x="64.2" y="170.3">SW_1</text>
<text x="64.2" y="172">SW_2</text>
<text x="64.2" y="173.7">SW_3</text>
<text x="55.8" y="175.4">VIN_4</text>
<text x="55.8" y="178.7">EN</text>
<text x="64.2" y="175.4">SW_4</text>
<text x="64.2" y="177.1">VOUT</text>
<text x="55.8" y="182.1">VSEL</text>
<text x="55.8" y="183.7">SDA</text>
<text x="55.8" y="185.4">SCL</text>
<text x="64.2" y="180.4">GND1</text>
<text x="64.2" y="182.1">GND2</text>
<text x="64.2" y="183.7">GND3</text>
<text x="64.2" y="185.4">GND4</text>
<text x="55.8" y="188.8">AGND</text>
<text x="64.2" y="187.1">GND5</text>
<text x="64.2" y="188.8">GND6</text>
</g>
<g font-size="1.5" fill="#f00">
<text x="26.5" y="73.5">EXT_EN</text>
<text x="167.3" y="76">SDMMC0_D2/ARMJTAG_TCK</text>
<text x="167.3" y="77.7">SDMMC0_D3/ARMJTAG_TMS</text>
<text x="221.3" y="75.3">SDMMC0_D2_C</text>
<text x="221.3" y="76.9">SDMMC0_D3_C</text>
<text x="167.3" y="79.4">SDMMC0_CMD</text>
<text x="167.3" y="82.7">SDMMC0_CLK</text>
<text x="221.3" y="78.6">SDMMC0_CMD_C 3</text>
<text x="221.3" y="82">SD_CLK_C</text>
<text x="34.4" y="88.7">EXT_EN</text>
<text x="167.3" y="86.1">SDMMC0_D0</text>
<text x="167.3" y="87.8">SDMMC0_D1</text>
<text x="221.3" y="85.3">SDMMC0_D0_C</text>
<text x="221.3" y="87">SDMMC0_D1_C</text>
<text x="167.3" y="92.8">SDMMC0_DET_L</text>
<text x="217.9" y="92">SD_CD</text>
<text x="257.8" y="155.7">I2C0_SCL_PMIC</text>
<text x="257.8" y="157.4">I2C0_SDA_PMIC</text>
<text x="257.8" y="159">PMIC_SLEEP_H</text>
<text x="257.8" y="160.7">VDD_CPU_COM</text>
<text x="36.9" y="180.9">PMIC_SLEEP_H</text>
<text x="36.9" y="182.6">I2C0_SDA_PMIC</text>
<text x="36.9" y="184.2">I2C0_SCL_PMIC</text>
<text x="98.9" y="189.3">VDD_CPU_COM</text>
</g>
<g font-size="1.5" fill="#0f0">
<text x="119.5" y="162.5">VDD_CPU：3A,&lt;80mV,&gt;135uF</text>
<text x="130.4" y="182.7">DNP</text>
<text x="19.8" y="189.4">DNP</text>
</g>
<g font-size="1.2">
<text x="35.4" y="7.5">5</text>
<text x="90.1" y="7.5">4</text>
<text x="144.9" y="7.5">3</text>
<text x="199.6" y="7.5">2</text>
<text x="254.4" y="7.5">1</text>
<text x="6.8" y="33.1">D</text>
<text x="282.2" y="33.1">D</text>
<text x="6.8" y="81.2">C</text>
<text x="282.2" y="81.2">C</text>
<text x="6.8" y="129.4">B</text>
<text x="282.2" y="129.4">B</text>
<text x="6.8" y="177.5">A</text>
<text x="282.2" y="177.5">A</text>
<text x="35.4" y="201.8">5</text>
<text x="90.1" y="201.8">4</text>
<text x="144.9" y="201.8">3</text>
<text x="199.6" y="201.8">2</text>
<text x="254.4" y="201.8">1</text>
</g>
<text font-size="1.1" x="207.2" y="198.8">http://www.banana-pi.org</text>
<g font-size=".6" fill="#00f">
<text x="58.5" y="87.4">4.5/18V</text>
<text x="66" y="87.6">5.5A/630KHz</text>
<text x="58.7" y="91.1">&gt;1.5V</text>
<text x="58" y="98">-40/+85℃</text>
<text x="65.5" y="96.3">0.765V</text>
<text x="59.4" y="126">4.5/18V</text>
<text x="59.5" y="129.7">&gt;1.5V</text>
<text x="66.9" y="126.2">5.5A/630KHz</text>
<text x="58.8" y="136.5">-40/+85℃</text>
<text x="66.4" y="134.9">0.765V</text>
</g>
</svg>
